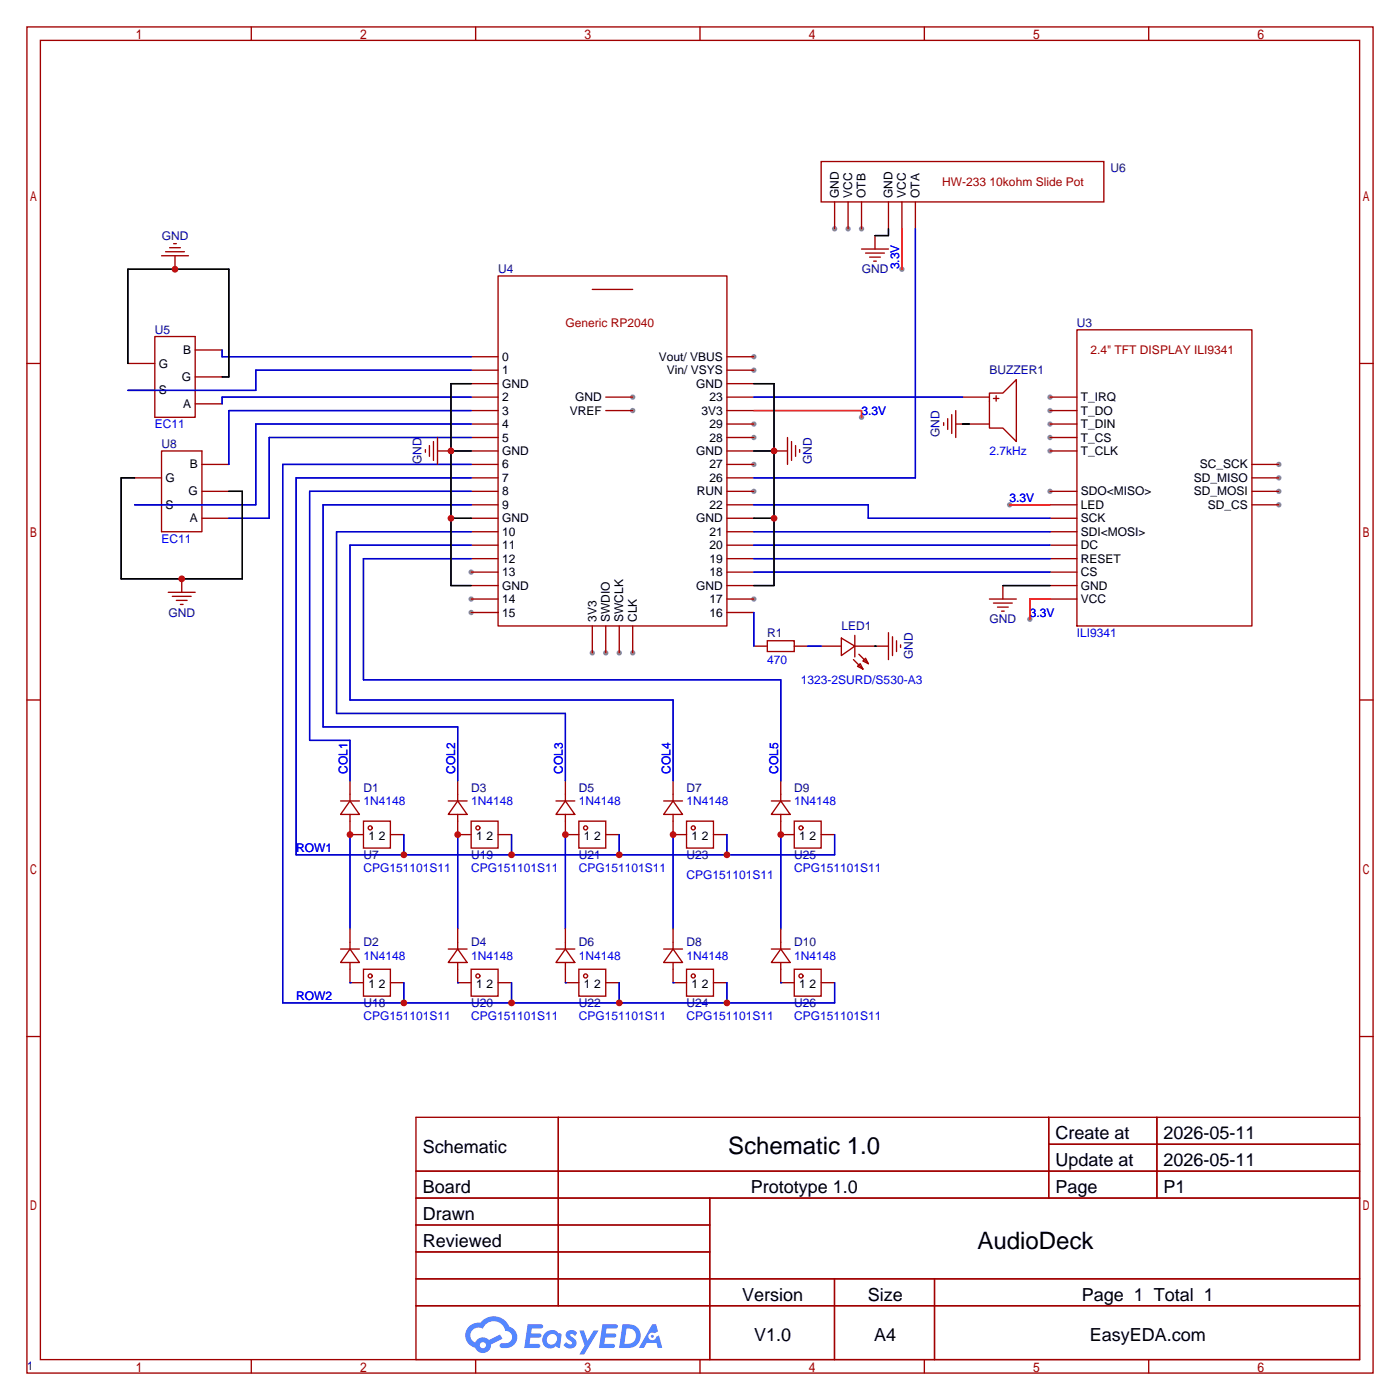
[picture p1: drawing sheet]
<svg xmlns="http://www.w3.org/2000/svg" width="264mm" height="264mm" viewBox="0 0 264 264" stroke-linecap="round" stroke-linejoin="round" font-family="sans-serif">
<g fill="#999">
<circle cx="198.1" cy="85.1" r=".51"/>
<circle cx="198.1" cy="82.6" r=".51"/>
<circle cx="198.1" cy="80" r=".51"/>
<circle cx="198.1" cy="77.5" r=".51"/>
<circle cx="198.1" cy="74.9" r=".51"/>
<circle cx="241.3" cy="95.2" r=".51"/>
<circle cx="241.3" cy="92.7" r=".51"/>
<circle cx="241.3" cy="90.2" r=".51"/>
<circle cx="241.3" cy="87.6" r=".51"/>
<circle cx="198.1" cy="92.7" r=".51"/>
<circle cx="88.9" cy="107.9" r=".51"/>
<circle cx="88.9" cy="113" r=".51"/>
<circle cx="88.9" cy="115.6" r=".51"/>
<circle cx="142.2" cy="67.3" r=".51"/>
<circle cx="142.2" cy="69.9" r=".51"/>
<circle cx="142.2" cy="80" r=".51"/>
<circle cx="142.2" cy="82.5" r=".51"/>
<circle cx="142.2" cy="87.6" r=".51"/>
<circle cx="142.2" cy="92.7" r=".51"/>
<circle cx="142.2" cy="113" r=".51"/>
<circle cx="119.4" cy="74.9" r=".51"/>
<circle cx="119.4" cy="77.5" r=".51"/>
<circle cx="111.8" cy="123.2" r=".51"/>
<circle cx="114.3" cy="123.2" r=".51"/>
<circle cx="116.8" cy="123.2" r=".51"/>
<circle cx="119.4" cy="123.2" r=".51"/>
<circle cx="157.5" cy="43.2" r=".51"/>
<circle cx="160" cy="43.2" r=".51"/>
<circle cx="162.6" cy="43.2" r=".51"/>
<circle cx="162.6" cy="78.7" r=".51"/>
<circle cx="170.2" cy="50.8" r=".51"/>
<circle cx="194.3" cy="116.8" r=".51"/>
<circle cx="190.5" cy="95.2" r=".51"/>
</g>
<g fill="none" stroke="#a10000" stroke-width=".25">
<path d="M5.1 5.1h254v254h-254zM7.6 7.6h248.9v248.9h-248.9zM47.4 5.1v2.5M89.7 5.1v2.5M132.1 5.1v2.5M174.4 5.1v2.5M216.7 5.1v2.5M5.1 68.6h2.5M256.5 68.6h2.6M5.1 132.1h2.5M256.5 132.1h2.6M5.1 195.6h2.5"/>
<path d="M256.5 195.6h2.6M78.5 210.8h178v45.7h-178zM105.3 210.8v35.6M197.9 210.8v15.3M197.9 215.9h58.6M218.3 210.8v15.3M78.5 221h178M78.5 226.1h178M78.5 231.1h55.4M78.5 236.2h55.4M133.9 226.1v30.4M47.4 256.5v2.6"/>
<path d="M78.5 241.3h178M78.5 246.4h178M89.7 256.5v2.6M132.1 256.5v2.6M157.5 241.3v15.2M174.4 256.5v2.6M176.3 241.3v15.2M216.7 256.5v2.6"/>
</g>
<g fill="#5487ff">
<path d="M107.1 251.2a1.3 1.3 0 0 1 1.8 .3l-.4 .6a.54 .54 0 0 0-.9-.2l.1 .2a1.58 1.58 0 0 1 1.1 1.6 1.43 1.43 0 0 1-2.5 .1l.5-.6a.64 .64 0 0 0 .5 .5 .64 .64 0 0 0 .7-.3l-.2-.2a1.6 1.6 0 0 1-1-1.6z"/>
<path d="M109.3 251h.9l.6 2 1.2-2h.9l-2.7 4.6h-.9l1-1.7z"/>
<path d="M99.6 249.9h1.6a1.31 1.31 0 0 1 1.2 .2 .4 .4 0 0 1-.3 .6h-1.8l-.1 .9h1.6a.4 .4 0 0 1 .4 .4 .4 .4 0 0 1-.4 .4h-1.7l-.2 1.2h.8a1.23 1.23 0 0 1 1.2 .2 .39 .39 0 0 1-.4 .6h-2.6z"/>
<path d="M113.7 249.9h1.6a1.32 1.32 0 0 1 1.2 .2 .39 .39 0 0 1-.3 .6h-1.8l-.1 .9h1.6a.4 .4 0 0 1 .4 .4 .4 .4 0 0 1-.4 .4h-1.7l-.2 1.2h.8a1.23 1.23 0 0 1 1.2 .2 .39 .39 0 0 1-.3 .6h-2.7z"/>
<path d="M123.1 249.9h.7l.3 1.3-.6 .4a.75 .75 0 0 0-1.1 .3 .75 .75 0 0 0 .5 1 .75 .75 0 0 0 .9-.7l.5-.2 .7 2.3h-.9l-.2-.9h-1.9l-.5 .9h-1z"/>
<path d="M117.5 249.9l-.7 4.5h1.5a2.27 2.27 0 0 0 2.6-2.3 2.27 2.27 0 0 0-2.7-2.2zM118.2 250.7a1.5 1.5 0 0 1 1.8 1.5 1.5 1.5 0 0 1-1.9 1.4h-.3z"/>
<path d="M102.9 251.5a1.62 1.62 0 0 0-.4 2.1 1.62 1.62 0 0 0 2 .7l.4-.3 .8 .4 .3-2.5-.2-.3h-.5a1.58 1.58 0 0 0-2.4-.1zM103.5 252a.99 .99 0 0 1 1.6 .3 .99 .99 0 0 1-.9 1.4 .94 .94 0 0 1-1-.5 .94 .94 0 0 1 .3-1.2z"/>
<path d="M88.5 250.3a2.37 2.37 0 0 0 1.2 4 1.54 1.54 0 0 0 1.7 1 1.54 1.54 0 0 0 1.2-1.6l2.2-1.1-.5-.8-2 1a1.57 1.57 0 0 0-2.6 .5 1.5 1.5 0 0 1-.8-2.1 1.5 1.5 0 0 1 2.2-.5 2.23 2.23 0 0 1 2.3-1.4 2.23 2.23 0 0 1 2 1.8 1.16 1.16 0 0 1 1.2 1.1 1.16 1.16 0 0 1-1.1 1.2h-.7a.47 .47 0 0 0-.5 .4 .47 .47 0 0 0 .4 .6 2.19 2.19 0 0 0 2.4-.8 2.19 2.19 0 0 0 .1-2.6l-1.1-.7a3.2 3.2 0 0 0-5.5-.7l-1.1 .1zM90.5 253.8a.6 .6 0 0 1 1.2 0 .6 .6 0 0 1-1.2 0z"/>
<circle cx="123.1" cy="252.1" r=".28"/>
</g>
<g fill="none" stroke="#a10000" stroke-width=".25">
<path d="M154.9 30.5h53.4v7.6h-53.4zM157.5 38.1v5.1M160 38.1v5.1M162.6 38.1v5.1M167.6 38.1v5.1M170.2 38.1v5.1M172.7 38.1v5.1M30.5 48.3h5.1M31.2 47.5h3.6M32 46.7h2M32.8 46h.5M33 48.3v2.5"/>
<path d="M94 52.1h43.2v66h-43.2zM111.8 54.6h7.6M162.6 47h5M163.3 47.8h3.6M164.1 48.5h2M164.8 49.3h.6M165.1 44.4v2.6M24.1 68.6h5.1M24.1 73.7h5.1M29.2 63.5h7.6v15.2h-7.6zM36.8 76.2h5.1M36.8 71.1h5.1"/>
<path d="M36.8 66h5.1M88.9 77.5h5.1M88.9 74.9h5.1M88.9 67.3h5.1M88.9 69.8h5.1M88.9 72.4h5.1M114.3 77.5h5.1M114.3 74.9h5.1M137.2 77.5h5M137.2 74.9h5M137.2 67.3h5M137.2 69.8h5"/>
<path d="M137.2 72.4h5M178.1 79.8v.5M178.8 79v2M179.6 78.2v3.6M180.3 77.5v5M181.6 74.9h5.1M186.7 74.2h2.5l2.6-2.6v11.7l-2.6-2.5h-2.5zM187.5 75.2h1M188 74.7v1M198.1 77.5h5.1M198.1 74.9h5.1M203.2 62.2h33v55.9h-33z"/>
<path d="M25.4 95.2h5.1M25.4 90.2h5.1M30.5 85.1h7.6v15.2h-7.6zM38.1 97.8h5.1M38.1 92.7h5.1M38.1 87.6h5.1M80.3 84.8v.5M81 84.1v2M81.8 83.3v3.6M82.5 85.1h2.6M82.5 82.5v5.1M88.9 97.8h5.1"/>
<path d="M88.9 95.2h5.1M88.9 85.1h5.1M88.9 82.5h5.1M88.9 80h5.1M88.9 92.7h5.1M88.9 90.2h5.1M88.9 87.6h5.1M137.2 97.8h5M137.2 95.2h5M137.2 85.1h5M137.2 82.5h5M137.2 80h5"/>
<path d="M137.2 92.7h5M137.2 90.2h5M137.2 87.6h5M146 85.1h2.6M148.6 82.5v5.1M149.4 83.3v3.6M150.1 84.1v2M150.9 84.8v.5M180.3 80h6.4M198.1 97.8h5.1M198.1 95.2h5.1M198.1 85.1h5.1"/>
<path d="M198.1 82.5h5.1M198.1 80h5.1M198.1 92.7h5.1M236.2 95.2h5.1M236.2 92.7h5.1M236.2 90.2h5.1M236.2 87.6h5.1M31.7 111.8h5.1M32.5 112.5h3.6M33.3 113.3h2M34 114h.5M34.3 109.2v2.6"/>
<path d="M88.9 113h5.1M88.9 110.5h5.1M88.9 107.9h5.1M88.9 105.4h5.1M88.9 102.9h5.1M88.9 100.3h5.1M88.9 115.6h5.1M111.8 118.1v5.1M114.3 118.1v5.1M116.8 118.1v5.1M119.4 118.1v5.1M137.2 113h5"/>
<path d="M137.2 110.5h5M137.2 107.9h5M137.2 105.4h5M137.2 102.9h5M137.2 100.3h5M137.2 115.6h5M161.3 119.9v4.1M167.6 119.4v5.1M186.7 113h5.1M187.5 113.8h3.5M188.2 114.6h2M189 115.3h.5"/>
<path d="M189.2 110.5v2.5M198.1 113h5.1M198.1 110.5h5.1M198.1 107.9h5.1M198.1 105.4h5.1M198.1 102.9h5.1M198.1 100.3h5.1M142.2 121.9h2.6M144.8 120.9h5.1v2h-5.1zM149.9 121.9h2.5M154.9 121.9h3.8M158.7 120.4l2.6 1.5-2.6 1.8z"/>
<path d="M161 124.5l1.8 1.7M161.3 121.9h6.3M162.1 123.4l1.7 1.8M162.3 125.2l.5 1-1-.5zM162.8 124.7l.5-.5 .5 1zM168.4 120.1v3.6M169.2 120.9v2M169.9 121.7v.5M64.3 151.1h3.5M66 151.1l1.8 2.6h-3.5zM66 153.7v3.8h2.6M66 147.3v3.8"/>
<path d="M68.6 154.9h5.1v5.1h-5.1zM73.7 157.5h2.5M84.6 151.1h3.5M86.4 151.1l1.7 2.6h-3.5zM86.4 153.7v3.8h2.5M86.4 147.3v3.8M88.9 154.9h5.1v5.1h-5.1zM94 157.5h2.5M104.9 151.1h3.6M106.7 151.1l1.8 2.6h-3.6zM106.7 153.7v3.8h2.5M106.7 147.3v3.8"/>
<path d="M109.2 154.9h5.1v5.1h-5.1zM114.3 157.5h2.5M125.2 151.1h3.6M127 151.1l1.8 2.6h-3.6zM127 153.7v3.8h2.5M127 147.3v3.8M129.5 154.9h5.1v5.1h-5.1zM134.6 157.5h2.6M145.5 151.1h3.6M147.3 151.1l1.8 2.6h-3.6zM147.3 153.7v3.8h2.6M147.3 147.3v3.8"/>
<path d="M149.9 154.9h5v5.1h-5zM154.9 157.5h2.6M64.3 179.1h3.5M66 179.1l1.8 2.5h-3.5zM66 175.3v3.8M84.6 179.1h3.5M86.4 179.1l1.7 2.5h-3.5zM86.4 175.3v3.8M104.9 179.1h3.6M106.7 179.1l1.8 2.5h-3.6zM106.7 175.3v3.8M125.2 179.1h3.6"/>
<path d="M127 179.1l1.8 2.5h-3.6zM127 175.3v3.8M145.5 179.1h3.6M147.3 179.1l1.8 2.5h-3.6zM147.3 175.3v3.8M66 181.6v3.8h2.6M68.6 182.9h5.1v5.1h-5.1zM73.7 185.4h2.5M86.4 181.6v3.8h2.5M88.9 182.9h5.1v5.1h-5.1zM94 185.4h2.5M106.7 181.6v3.8h2.5"/>
<path d="M109.2 182.9h5.1v5.1h-5.1zM114.3 185.4h2.5M127 181.6v3.8h2.5M129.5 182.9h5.1v5.1h-5.1zM134.6 185.4h2.6M147.3 181.6v3.8h2.6M149.9 182.9h5v5.1h-5zM154.9 185.4h2.6"/>
<circle cx="69.8" cy="156.2" r=".38"/>
<circle cx="90.2" cy="156.2" r=".38"/>
<circle cx="110.5" cy="156.2" r=".38"/>
<circle cx="130.8" cy="156.2" r=".38"/>
<circle cx="151.1" cy="156.2" r=".38"/>
<circle cx="69.8" cy="184.1" r=".38"/>
<circle cx="90.2" cy="184.1" r=".38"/>
<circle cx="110.5" cy="184.1" r=".38"/>
<circle cx="130.8" cy="184.1" r=".38"/>
<circle cx="151.1" cy="184.1" r=".38"/>
</g>
<g fill="none" stroke="#00c" stroke-width=".25">
<path d="M172.7 43.2v47h-30.5M41.9 66v1.3h47M88.9 74.9h-47v1.3M88.9 69.8h-40.6v3.9h-24.2M88.9 77.5h-45.7v10.1M142.2 74.9h39.4M88.9 92.7h-30.5v47h7.6v7.6M88.9 95.2h-27.9v42h25.4v10.1M88.9 80h-40.6v15.2h-22.9M88.9 90.2h-33v71.1h101.6v-3.8M88.9 87.6h-35.6v101.6h104.2v-3.8M88.9 82.5h-38.1v15.3h-7.6"/>
<path d="M142.2 95.2h21.6v2.6h34.3M88.9 102.9h-22.9v29.2h61v15.2M88.9 100.3h-25.4v34.3h43.2v12.7M88.9 105.4h-20.3v22.9h78.7v19M142.2 100.3h55.9M142.2 102.9h55.9M142.2 105.4h55.9M142.2 115.6v6.3M142.2 107.9h55.9M152.4 121.9h2.5M66 157.5v17.8M76.2 157.5v3.8"/>
<path d="M86.4 157.5v17.8M96.5 157.5v3.8M106.7 157.5v17.8M116.8 157.5v3.8M127 157.5v17.8M137.2 157.5v3.8M147.3 157.5v17.8M66 185.4h.1M76.2 185.4v3.8M86.4 185.4h.1M96.5 185.4v3.8M106.7 185.4h.1"/>
<path d="M116.8 185.4v3.8M127 185.4h.1M137.2 185.4v3.8M147.3 185.4h.1"/>
</g>
<path d="M170.2 43.2v7.6M142.2 77.5h20.4v1.2M190.5 95.2h7.6M198.1 113h-3.8v3.8" fill="none" stroke="#f00" stroke-width=".25"/>
<path d="M167.6 43.2v1.2h-2.5M24.1 68.6v-17.8h19.1v20.3h-1.3M88.9 72.4h-3.8v38.1h3.8M142.2 72.4h3.8v38.1h-3.8M25.4 90.2h-2.5v19h22.8v-16.5h-2.5M85.1 85.1h3.8M85.1 97.8h3.8M142.2 85.1h3.8M142.2 97.8h3.8M181.6 80h1.3M189.2 110.5h8.9M165.1 121.9h.1" fill="none" stroke="#000" stroke-width=".25"/>
<g fill="#c00">
<circle cx="66" cy="157.5" r=".63"/>
<circle cx="86.4" cy="157.5" r=".63"/>
<circle cx="106.7" cy="157.5" r=".63"/>
<circle cx="127" cy="157.5" r=".63"/>
<circle cx="147.3" cy="157.5" r=".63"/>
<circle cx="76.2" cy="161.3" r=".63"/>
<circle cx="96.5" cy="161.3" r=".63"/>
<circle cx="116.8" cy="161.3" r=".63"/>
<circle cx="137.2" cy="161.3" r=".63"/>
<circle cx="76.2" cy="189.2" r=".63"/>
<circle cx="96.5" cy="189.2" r=".63"/>
<circle cx="116.8" cy="189.2" r=".63"/>
<circle cx="137.2" cy="189.2" r=".63"/>
<circle cx="34.3" cy="109.2" r=".63"/>
<circle cx="33" cy="50.8" r=".63"/>
<circle cx="146.1" cy="85.1" r=".63"/>
<circle cx="146.1" cy="97.8" r=".63"/>
<circle cx="85.1" cy="85.1" r=".63"/>
<circle cx="85.1" cy="97.8" r=".63"/>
</g>
<g font-size="4.5">
<text x="137.4" y="217.8">Schematic 1.0</text>
<text x="184.4" y="235.6">AudioDeck</text>
</g>
<g font-size="3.4">
<text x="199.2" y="214.9">Create at</text>
<text x="219.6" y="214.9">2026-05-11</text>
<text x="79.8" y="217.5">Schematic</text>
<text x="199.2" y="220">Update at</text>
<text x="219.6" y="220">2026-05-11</text>
<text x="79.8" y="225.1">Board</text>
<text x="141.6" y="225.1">Prototype 1.0</text>
<text x="199.2" y="225.1">Page</text>
<text x="219.6" y="225.1">P1</text>
<text x="79.8" y="230.2">Drawn</text>
<text x="79.8" y="235.3">Reviewed</text>
<text x="140.1" y="245.4">Version</text>
<text x="163.7" y="245.4">Size</text>
<text x="204.1" y="245.4">Page 1 Total 1</text>
<text x="142.3" y="253">V1.0</text>
<text x="164.9" y="253">A4</text>
<text x="205.6" y="253">EasyEDA.com</text>
</g>
<g font-size="2.3" fill="#a00000">
<text x="177.8" y="35.1">HW-233 10kohm Slide Pot</text>
<text x="106.7" y="61.7">Generic RP2040</text>
<text x="205.7" y="66.8">2.4&quot; TFT DISPLAY ILI9341</text>
</g>
<g font-size="2.3" fill="#000080">
<text x="209.5" y="32.5">U6</text>
<text x="30.5" y="45.2">GND</text>
<text x="94" y="51.6">U4</text>
<text x="162.6" y="51.6">GND</text>
<text x="29.2" y="63">U5</text>
<text x="203.2" y="61.7">U3</text>
<text x="186.7" y="70.6">BUZZER1</text>
<text x="177.3" y="82.5" transform="rotate(-90 177.3 82.5)">GND</text>
<text x="30.5" y="84.6">U8</text>
<text x="79.5" y="87.6" transform="rotate(-90 79.5 87.6)">GND</text>
<text x="153.2" y="87.6" transform="rotate(-90 153.2 87.6)">GND</text>
<text x="31.8" y="116.3">GND</text>
<text x="158.7" y="118.9">LED1</text>
<text x="186.7" y="117.6">GND</text>
<text x="144.8" y="120.1">R1</text>
<text x="172.2" y="124.4" transform="rotate(-90 172.2 124.4)">GND</text>
<text x="68.6" y="149.4">D1</text>
<text x="88.9" y="149.4">D3</text>
<text x="109.2" y="149.4">D5</text>
<text x="129.5" y="149.4">D7</text>
<text x="149.9" y="149.4">D9</text>
<text x="68.6" y="162.1">U7</text>
<text x="88.9" y="162.1">U19</text>
<text x="109.2" y="162.1">U21</text>
<text x="129.5" y="162.1">U23</text>
<text x="149.9" y="162.1">U25</text>
<text x="68.6" y="178.6">D2</text>
<text x="88.9" y="178.6">D4</text>
<text x="109.2" y="178.6">D6</text>
<text x="129.5" y="178.6">D8</text>
<text x="149.9" y="178.6">D10</text>
<text x="68.6" y="190">U18</text>
<text x="88.9" y="190">U20</text>
<text x="109.2" y="190">U22</text>
<text x="129.5" y="190">U24</text>
<text x="149.9" y="190">U26</text>
<text x="5.1" y="258.6">1</text>
</g>
<g font-size="2.3">
<text x="158.2" y="37.3" transform="rotate(-90 158.2 37.3)">GND</text>
<text x="160.8" y="37.3" transform="rotate(-90 160.8 37.3)">VCC</text>
<text x="163.3" y="37.3" transform="rotate(-90 163.3 37.3)">OTB</text>
<text x="168.4" y="37.3" transform="rotate(-90 168.4 37.3)">GND</text>
<text x="170.9" y="37.3" transform="rotate(-90 170.9 37.3)">VCC</text>
<text x="173.5" y="37.3" transform="rotate(-90 173.5 37.3)">OTA</text>
<text x="30" y="69.3">G</text>
<text x="34.3" y="71.9">G</text>
<text x="34.6" y="66.8">B</text>
<text x="94.7" y="68.1">0</text>
<text x="94.7" y="70.6">1</text>
<text x="124.3" y="68.1">Vout/ VBUS</text>
<text x="125.8" y="70.6">Vin/ VSYS</text>
<text x="30" y="74.4">S</text>
<text x="34.6" y="77">A</text>
<text x="94.7" y="73.2">GND</text>
<text x="94.7" y="75.7">2</text>
<text x="108.5" y="75.7">GND</text>
<text x="131.4" y="73.2">GND</text>
<text x="133.9" y="75.7">23</text>
<text x="204" y="75.7">T_IRQ</text>
<text x="94.7" y="78.2">3</text>
<text x="94.7" y="80.8">4</text>
<text x="94.7" y="83.3">5</text>
<text x="107.5" y="78.2">VREF</text>
<text x="132.4" y="78.2">3V3</text>
<text x="133.9" y="80.8">29</text>
<text x="133.9" y="83.3">28</text>
<text x="204" y="83.3">T_CS</text>
<text x="204" y="80.8">T_DIN</text>
<text x="204" y="78.2">T_DO</text>
<text x="35.8" y="88.4">B</text>
<text x="94.7" y="85.9">GND</text>
<text x="94.7" y="88.4">6</text>
<text x="131.4" y="85.9">GND</text>
<text x="133.9" y="88.4">27</text>
<text x="204" y="85.9">T_CLK</text>
<text x="226.4" y="88.4">SC_SCK</text>
<text x="31.2" y="90.9">G</text>
<text x="35.6" y="93.5">G</text>
<text x="94.7" y="90.9">7</text>
<text x="94.7" y="93.5">8</text>
<text x="131.5" y="93.5">RUN</text>
<text x="133.9" y="90.9">26</text>
<text x="204" y="93.5">SDO&lt;MISO&gt;</text>
<text x="225.3" y="93.5">SD_MOSI</text>
<text x="225.3" y="90.9">SD_MISO</text>
<text x="31.2" y="96">S</text>
<text x="35.8" y="98.6">A</text>
<text x="94.7" y="96">9</text>
<text x="94.7" y="98.6">GND</text>
<text x="94.7" y="101.1">10</text>
<text x="131.4" y="98.6">GND</text>
<text x="133.9" y="96">22</text>
<text x="133.9" y="101.1">21</text>
<text x="204" y="101.1">SDI&lt;MOSI&gt;</text>
<text x="204" y="98.6">SCK</text>
<text x="204" y="96">LED</text>
<text x="227.9" y="96">SD_CS</text>
<text x="94.7" y="103.6">11</text>
<text x="94.7" y="106.2">12</text>
<text x="133.9" y="103.6">20</text>
<text x="133.9" y="106.2">19</text>
<text x="204" y="106.2">RESET</text>
<text x="204" y="103.6">DC</text>
<text x="94.7" y="108.7">13</text>
<text x="94.7" y="111.3">GND</text>
<text x="94.7" y="113.8">14</text>
<text x="131.4" y="111.3">GND</text>
<text x="133.9" y="108.7">18</text>
<text x="133.9" y="113.8">17</text>
<text x="204" y="113.8">VCC</text>
<text x="204" y="111.3">GND</text>
<text x="204" y="108.7">CS</text>
<text x="94.7" y="116.3">15</text>
<text x="112.5" y="117.3" transform="rotate(-90 112.5 117.3)">3V3</text>
<text x="115.1" y="117.3" transform="rotate(-90 115.1 117.3)">SWDIO</text>
<text x="117.6" y="117.3" transform="rotate(-90 117.6 117.3)">SWCLK</text>
<text x="120.1" y="117.3" transform="rotate(-90 120.1 117.3)">CLK</text>
<text x="133.9" y="116.3">16</text>
<text x="69.5" y="158.5">1</text>
<text x="71.5" y="158.5">2</text>
<text x="89.8" y="158.5">1</text>
<text x="91.8" y="158.5">2</text>
<text x="110.2" y="158.5">1</text>
<text x="112.1" y="158.5">2</text>
<text x="130.5" y="158.5">1</text>
<text x="132.4" y="158.5">2</text>
<text x="150.8" y="158.5">1</text>
<text x="152.7" y="158.5">2</text>
<text x="69.5" y="186.4">1</text>
<text x="71.5" y="186.4">2</text>
<text x="89.8" y="186.4">1</text>
<text x="91.8" y="186.4">2</text>
<text x="110.2" y="186.4">1</text>
<text x="112.1" y="186.4">2</text>
<text x="130.5" y="186.4">1</text>
<text x="132.4" y="186.4">2</text>
<text x="150.8" y="186.4">1</text>
<text x="152.7" y="186.4">2</text>
</g>
<g font-size="2.3" fill="#00f">
<text x="169.7" y="50.8" transform="rotate(-90 169.7 50.8)">3.3V</text>
<text x="29.2" y="80.8">EC11</text>
<text x="162.6" y="78.2">3.3V</text>
<text x="186.7" y="85.9">2.7kHz</text>
<text x="190.5" y="94.7">3.3V</text>
<text x="30.5" y="102.4">EC11</text>
<text x="194.3" y="116.3">3.3V</text>
<text x="144.8" y="125.2">470</text>
<text x="203.2" y="120.1">ILI9341</text>
<text x="151.1" y="129">1323-2SURD/S530-A3</text>
<text x="65.5" y="146" transform="rotate(-90 65.5 146)">COL1</text>
<text x="85.9" y="146" transform="rotate(-90 85.9 146)">COL2</text>
<text x="106.2" y="146" transform="rotate(-90 106.2 146)">COL3</text>
<text x="126.5" y="146" transform="rotate(-90 126.5 146)">COL4</text>
<text x="146.8" y="146" transform="rotate(-90 146.8 146)">COL5</text>
<text x="68.6" y="151.9">1N4148</text>
<text x="88.9" y="151.9">1N4148</text>
<text x="109.2" y="151.9">1N4148</text>
<text x="129.5" y="151.9">1N4148</text>
<text x="149.9" y="151.9">1N4148</text>
<text x="55.9" y="160.8">ROW1</text>
<text x="68.6" y="164.6">CPG151101S11</text>
<text x="88.9" y="164.6">CPG151101S11</text>
<text x="109.2" y="164.6">CPG151101S11</text>
<text x="129.5" y="165.9">CPG151101S11</text>
<text x="149.9" y="164.6">CPG151101S11</text>
<text x="68.6" y="181.1">1N4148</text>
<text x="88.9" y="181.1">1N4148</text>
<text x="109.2" y="181.1">1N4148</text>
<text x="129.5" y="181.1">1N4148</text>
<text x="149.9" y="181.1">1N4148</text>
<text x="55.9" y="188.7">ROW2</text>
<text x="68.6" y="192.5">CPG151101S11</text>
<text x="88.9" y="192.5">CPG151101S11</text>
<text x="109.2" y="192.5">CPG151101S11</text>
<text x="129.5" y="192.5">CPG151101S11</text>
<text x="149.9" y="192.5">CPG151101S11</text>
</g>
</svg>
